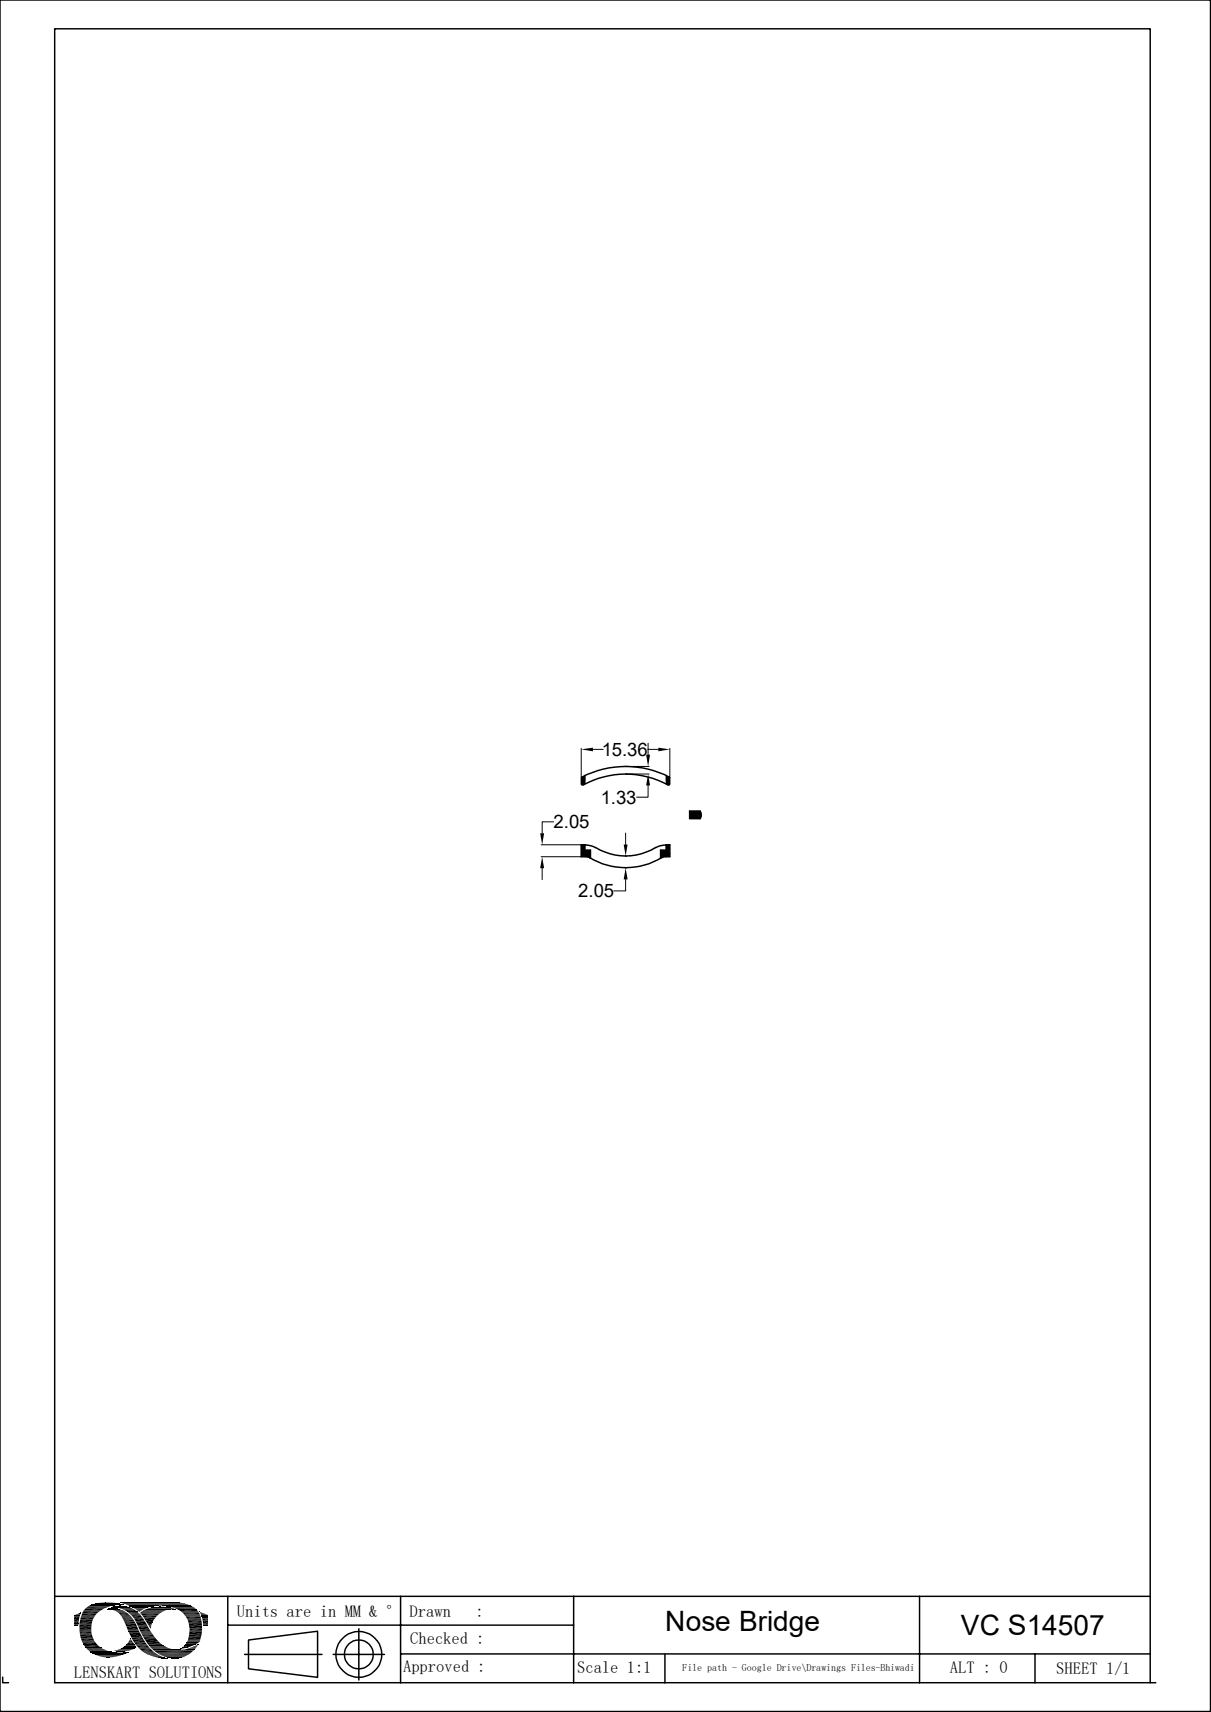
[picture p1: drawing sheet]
<svg xmlns="http://www.w3.org/2000/svg" width="210mm" height="297mm" viewBox="0 0 210 297" stroke-linecap="round" stroke-linejoin="round" font-family="sans-serif">
<g fill="none" stroke="#000" stroke-width=".17">
<path d="M100.8 129.8v6.2M101 134.8l-.2 .1M101.4 134.6l-.6 .6M101.4 134.7l-.6 .7M101.4 135l-.6 .6M101.4 135.2l-.6 .6M101.4 135.4l-.6 .7M101.4 135.7l-.5 .5M101.4 135.9l-.2 .2M102.8 130h1.8M108.5 133h4.1M108.5 134.3h4.1"/>
<path d="M112.4 130h1.8M112.4 136.3v2h-2M112.4 128.9v2M115.5 135.7l.6 .5M115.5 135.4l.7 .7M115.5 135.2l.7 .6M115.5 135l.7 .6M115.5 134.7l.7 .7M115.6 135.9l.2 .2M115.6 134.6l.6 .6M116 134.8l.2 .1M116.2 129.8v6.2"/>
<path d="M93.9 148.6h6.9M93.9 146.6h6.9M94 150.6v2M96 142.6h-2v2M101 146.6l-.2 .1M101.2 146.6l-.4 .3M101.4 146.6l-.6 .6M101.4 146.8l-.6 .6M101.4 147l-.6 .6M101.4 147.2l-.6 .7M101.4 147.4l-.6 .7M101.6 147.5l-.8 .8"/>
<path d="M101.9 147.5l-1.1 1M102.1 147.5l-1.2 1.1M102.3 147.5l-1.1 1.1M102.4 147.6l-1 1M102.4 147.8l-.8 .8M102.4 148l-.6 .6M102.4 148.3l-.4 .4M102.4 148.5l-.2 .3M102.4 148.7l-.1 .1M102.4 148.9h.1M108.5 152.6v2h-2M108.5 144.5v2"/>
<path d="M108.5 148.5h.2M108.5 150.6h.2M114.6 148.9h.1M114.6 148.7l.1 .1M114.6 148.5l.3 .3M114.6 148.3l.4 .4M114.6 148l.5 .6M114.6 147.8l.8 .8M114.6 147.6l1 1M114.7 147.5l1.1 1.1M114.9 147.5l1.1 1.1M115.1 147.5l1.1 1"/>
<path d="M115.4 147.5l.8 .8M115.5 147.4l.7 .7M115.5 147.2l.7 .7M115.5 147l.7 .6M115.5 146.8l.7 .6M115.6 146.6l.6 .6M115.8 146.6l.4 .3M116 146.6l.2 .1M119.6 140.7v.1M119.8 140.7l-.2 .3M120.1 140.7l-.5 .5M120.3 140.7l-.7 .7"/>
<path d="M120.5 140.7l-.9 .9M120.7 140.7l-1.1 1.2M121 140.7l-1.3 1.3M121.2 140.7l-1.3 1.3M121.4 140.7l-1.3 1.3M121.5 140.8l-1.1 1.2M121.6 141l-1 1M121.6 141.7l-.4 .3M121.6 141.2l-.8 .8M121.6 141.4l-.6 .6M14.3 279.9h2.5M14.5 279.4h3"/>
<path d="M14.9 279h3.4M15.2 278.7h3.9M15.4 278.6h4.1M15.5 278.5h4.2M15.9 278.4h5.5M15.9 278.4h5.4M16 278.3h5.2M16.2 278.3h4.8M16.4 278.2h4.3M16.6 278.2h3.9M17 278.1h3.1M17.1 278.1h2.9"/>
<path d="M18.5 279.2h2.2M18.7 279.2h2.1M19.3 278.8h3.1M19.3 278.8h3M19.3 278.8h3.2M19.4 278.7h2.7M19.7 278.7h2.2M20.1 278.5h-4.5M20.1 278.9h2.7M20.8 279h2M20.8 279.1h2.4M20.9 278h9.8"/>
<path d="M20.9 278h10.3M20.9 278.1h10.6M21.1 278.1h10.9M21.1 278.4h-5.4M21.4 278.2h10.8M21.5 278.3h10.9M21.8 278.3h10.7M21.8 278.4h10.9M22 278.4h10.9M22.1 278.5h11M22.4 278.6h10.7M22.4 278.6h5"/>
<path d="M22.5 278.6h4.4M22.5 278.7h4.2M22.8 278.8h3.2M23 278.9h2.6M23.2 279h2.2M24.3 279.8h3.7M24.3 279.8h3.6M24.3 279.9h3.5M24.4 279.7h3.8M24.6 279.6h3.6M24.6 279.5h4M24.8 279.4h3.9"/>
<path d="M24.9 279.3h4.2M25.2 279.2h4.2M25.5 279.1h4.8M25.7 278.8l-2.8 .1M25.7 279h4.4M25.8 279h4.2M26.1 278.9h3.6M26.3 278.9h3.2M26.6 278.8h2.6M26.8 278.8h2.2M28.2 278.6h5M28.9 278.6h4.3"/>
<path d="M28.9 278.7h4.5M29.6 278.8h4M29.9 278.9h3.8M30.2 279h3.7M30.4 279.2h-5.1M30.6 279.1h3.4M30.7 279.2h3.4M31.4 279.7h3.1M31.6 279.8h2.9M13.8 282.3h2M13.8 282.8h2M13.8 283h2"/>
<path d="M13.8 283.1h2M13.8 283.5h2.1M13.9 281h2.2M14 280.5h2.4M14 284.2h2.2M14.2 284.7h2.2M14.5 285.3h2.3M14.9 285.8h2.6M14.9 285.9h2.7M14.9 285.9h2.8M15 286h2.8M15.1 286.1h3"/>
<path d="M15.2 286.3h3.3M15.4 286.4h3.1M15.5 286.4h3.5M15.6 286.6h3.8M15.7 286.6h3.7M15.7 286.6h4.2M15.8 286.7h4.4M15.8 286.7h5.3M15.9 286.8h6.2M16.1 286.9h5.8M16.1 286.9h5.7M16.2 287h5.5"/>
<path d="M16.4 287h5.1M16.5 287.1h4.8M16.6 287.1h4.5M16.9 287.3h4M17.2 287.3h3.2M17.4 287.4h2.9M19.8 286.4h2.7M19.8 286.4h2.4M20 286.3h2.6M20.2 286.2h2.7M20.6 286.2h2.5M20.7 286.1h2.6"/>
<path d="M21 286h2.4M21 285.9h2.6M21.4 285.7h2.2M21.5 285.7h2.1M21.5 285.6h2.1M23.6 285.8h-2.3M24.6 280.2h2.7M24.9 280.6h2.1M25 286.8h2.1M25.6 287.1h2M25.6 285.2h2.4M25.9 285.5h2.5"/>
<path d="M25.9 285.6h2.7M26 285.7h2.8M26.1 285.8h3M26.2 285.9h3.1M26.3 286h3.3M26.4 286.1h3.4M26.4 286.1h3.7M26.5 286.2h4.1M26.5 286.2h4.7M26.6 286.3h7.1M26.6 286.3h7M27.1 286.7h6.1"/>
<path d="M27.3 286.9h5.7M27.5 286.9h5.4M27.5 287h5.4M27.7 287.1h5M28 287.2h4.4M28.3 287.3h3.9M28.5 287.5h3.5M29 287.5h2.6M29.1 287.6h2.5M31.2 286.2h2.5M31.9 280.1h2.7M32 280.2h2.7"/>
<path d="M32 280.3h2.7M32.1 280.4h2.7M32.2 280.4h2.6M32.2 280.5h2.6M32.4 280.9h2.5M32.4 284.8h2.2M32.4 284.9h2.2M32.4 284.9h2.1M32.4 285h2.1M32.5 284.7h2.2M32.6 284.6h2.1M32.6 284.7h2.1"/>
<path d="M32.6 284.5h2.1M32.7 281.5h2.3M32.7 283.9h2.2M32.9 282.5h2.2"/>
</g>
<g fill="none" stroke="#000" stroke-width=".25">
<path d="M0 0h209.9v296.9h-209.9zM100.8 136l.3 .1M100.9 134.8a16.3 16.3 0 0 1 15.2 0M100.9 134.8l-.1 .2M101.4 134.5v1.5M115.6 134.5v1.5M115.9 136.2a15.2 15.2 0 0 0-14.8 0M116 134.8l.1 .2M116.1 136l-.2 .1M101.4 146.6v.9h1v1.4M101.6 146.6l.8 .1 .9 .4M101.6 146.6h-.8v2h.9l.5 .2"/>
<path d="M102.2 148.8a11.9 11.9 0 0 0 12.6 0M103.3 147a9.9 9.9 0 0 0 10.4 0M115.4 146.6l-.8 .1-.9 .4M115.4 146.6h.8v2h-.9l-.5 .2M115.5 146.6v.9h-.9v1.4M121.4 140.8l.2 .6-.2 .6M121.5 140.7h-1.9v1.3h1.9M9.5 276.9h190M14.3 279.7h2.8M39.5 276.9v15M69.5 276.9v15M99.5 276.9v15"/>
<path d="M159.5 276.9v15M.5 291v.9h1M13.8 283.3h2.1M14.5 285.5h2.6M24.2 286.1h2.1M24.4 280.1h3.2M24.6 283.8h2.1M24.8 284h2.1M25.7 285.4h2.7M32.5 281.1h2.4M32.6 281.3h2.4M32.9 282.7h2.2"/>
<path d="M39.5 281.9h60M42.4 287h13.4M43.1 284.5l12-1.5v8l-12-1.5zM57.8 287h8.9M62.2 282.6v8.9M69.5 286.9h130M115.3 287v5M179.5 286.9v5M199.5 291.9v-286.9h-190v286.9h190.9"/>
<circle cx="62.2" cy="287" r="2.51"/>
<circle cx="62.2" cy="287" r="4"/>
</g>
<g fill="#000">
<path d="M100.8 130l2-.3v.6zM112.1 130.9h.6l-.3 2.1zM112.4 134.3l.3 2h-.6zM114.2 129.7l2 .3-2 .3zM94 148.6l.4 2h-.7zM93.7 144.6h.7l-.4 2zM108.2 146.5h.6l-.3 2zM108.5 150.6l.3 2h-.6zM13.4 280l.4-.1 .1 .1zM13.8 279.9h.2l-.1 .1zM13.8 279.9h.2zM17.8 278h1.6z"/>
<path d="M18.2 278h1.2zM18.6 279.1h2zM18.7 279.1h1.9zM18.8 279.1h1.7zM18.8 279.1h1.6zM18.9 279.1h1.5zM19 279.1h1zM18.9 279.1h1.2zM19 279.1h1.1zM19.1 279.1h.9zM19.1 279.2l1.9 .1zM19.1 279.1h.8z"/>
<path d="M19.3 279.1h.6zM19.5 279.3l1.8 .1zM19.3 279.1h.5zM19.6 279l.2 .1zM19.6 279h.1zM19.7 279.4h1.6zM19.9 279.4l1.7 .2h-1.4zM19.9 279.4h1.4l.3 .2zM20 278.7h1.8zM20 278.7h1.7zM20.1 278.6l1.6 .1zM20.2 279.6l1.7 .1h-1.5z"/>
<path d="M20.2 279.6h1.4l.3 .1zM20.1 278.6h1.4zM20.4 278.6h1.1zM20.4 279.7l1.6 .1zM20.5 279.8l1.8 .2h-1.5zM20.5 279.8h1.5l.3 .2zM20.7 278.6h.3zM20.4 278.6h.8zM20.7 278.6h.5zM21.1 278.4h.3zM21.3 279.2h1.9zM22 279.5l1.8 .1z"/>
<path d="M22.1 279.6h1.7zM22.1 279.6l1.8 .1zM22.2 279.7l1.9 .2h-1.7zM22.2 279.7h1.7l.2 .2zM22.4 279.9l1.9 .2h-1.7zM22.4 279.9h1.7l.2 .2zM23.2 279h1.9zM23.3 279l1.8 .1zM23.4 279.1h1.6zM23.4 279.1h1.7zM23.5 279.1h1.4zM23.5 279.1h1.5z"/>
<path d="M23.5 279.1l1.3 .1zM23.6 279.2l.9 .2h-.7zM23.6 279.2h1.2l-.3 .2zM23.8 279.4h.6zM23.8 279.4h.7zM23.9 279.4l.4 .2zM23.9 279.4h.5l-.1 .2zM24.1 279.6l.1 .1zM24.1 279.6h.2zM27.1 278.8h1.9zM27.1 278.8h1.8zM27.7 278.8h1.2z"/>
<path d="M27.7 278.8h.7zM29.9 279.2h.5zM30 279.2h.4zM30.3 279.2h.1zM30.4 278h.2zM34.7 279.7h.1zM34.7 279.7l.4 .1h-.4zM34.7 279.7l.4 .1zM34.7 279.8l.8 .2h-.7zM34.7 279.8l.8 .2zM34.8 280l1.1 .1h-1.1zM34.8 280h.7l.4 .1z"/>
<path d="M12.9 280.2h.9zM12.9 280.2l.9 .1zM12.9 280.3l.9 .1h-.9zM12.9 280.3h.9v.1zM12.9 280.4l.8 .4h-.8zM12.9 280.4h.9l-.1 .4zM12.9 280.8h.8zM12.9 280.8l.7 .5h-.7zM12.9 280.8h.8l-.1 .5zM12.9 281.3l.7 .4h-.7zM12.9 281.3h.7v.4zM12.9 281.7h.7z"/>
<path d="M12.9 281.7l.7 .2h-.7zM12.9 281.7h.7v.2zM12.9 281.9h.7zM12.9 281.9h.6zM12.9 281.9l.6 .1zM13 280.2h.9zM13.2 280.1l.7 .1zM13.2 280.1h.7zM13.4 280h.5zM13.8 282.3l2 .4h-2zM13.8 282.3h2v.4zM17.8 287.4l1.8 .1z"/>
<path d="M17.8 287.4h1.9zM17.9 287.5h1.1zM17.9 287.5h1.7zM18.4 287.5h.6zM18.6 287.5h.4zM19.9 286.4l1.9 .1zM19.9 286.4h2zM20.1 286.5h1.4zM20.1 286.5h1.7zM20.2 286.5h1.1zM20.2 286.5h1.3zM20.5 286.5h.7z"/>
<path d="M20.5 286.5h.8zM20.8 280l1.7 .2h-1.5zM20.8 280h1.5l.2 .2zM20.8 286.5h.3zM20.8 286.5h.4zM20.9 286.5h.2zM21 280.2l1.7 .3h-1.6zM21 280.2h1.5l.2 .3zM21.1 280.5h1.7zM21.2 280.5l1.7 .2h-1.7zM21.2 280.5h1.6l.1 .2zM21.2 280.7l1.8 .1h-1.7z"/>
<path d="M21.2 280.7h1.7l.1 .1zM21.3 280.8l1.8 .2h-1.7zM21.3 280.8h1.7l.1 .2zM21.4 281l1.8 .1zM21.4 281.1l1.9 .2h-1.8zM21.4 281.1h1.8l.1 .2zM21.1 286.7h1zM21.4 286.7h.8zM21.5 286.7h.7zM21.5 281.3l1.9 .1zM21.6 281.4l1.9 .3h-1.8zM21.6 281.4h1.8l.1 .3z"/>
<path d="M21.6 285.6l2 .1zM21.6 285.6h1.9zM21.7 281.7l2 .5h-1.8zM21.7 281.7h1.8l.2 .5zM21.7 285.5l1.8 .1zM21.7 286.7h.5zM21.7 285.5h1.8zM21.8 285.5h1.7zM21.8 286.7h.4zM21.9 286.7h.3zM21.9 282.2l2.1 .5h-1.9zM21.9 282.2h1.8l.3 .5z"/>
<path d="M21.9 285.3h1.4zM21.9 285.3l1.6 .2h-1.7zM21.9 285.3h1.4l.2 .2zM22.1 286.6h.2zM22.1 282.7l1.9 .1zM22.1 286.6h.3zM22.2 282.8l1.9 .1zM22.2 282.9l1.9 .1zM22.2 284.9l.9 .1zM22.2 285l1.1 .3h-1.4zM22.2 285h.9l.2 .3zM22.3 283h1.8z"/>
<path d="M22.3 283l1.9 .2h-1.8zM22.3 283h1.8l.1 .2zM22.4 283.2l2.3 .9h-1.9zM22.4 283.2h1.8l.5 .9zM22.4 284.7l.7 .2h-.9zM22.4 284.7h.5l.2 .2zM22.5 284.6l.4 .1h-.5zM22.5 284.6h.3l.1 .1zM22.6 284.4h.1zM22.6 284.4l.2 .2h-.3zM22.6 284.4l.2 .2zM22.6 280.1l1.9 .2h-1.6z"/>
<path d="M22.6 280.1h1.7l.2 .2zM22.9 280.3l1.8 .4h-1.5zM22.9 280.3h1.6l.2 .4zM23.2 280.7l1.6 .1zM23.2 280.8l1.9 .4h-1.6zM23.2 280.8h1.6l.3 .4zM23.5 281.2l1.6 .1zM23.5 281.3l2 .7h-1.6zM23.5 281.3h1.6l.4 .7zM23.9 282l1.7 .2h-1.6zM23.9 282h1.6l.1 .2zM24 282.2l1.9 .5h-1.7z"/>
<path d="M24 282.2h1.6l.3 .5zM24.2 282.7l1.9 .3h-1.8zM24.2 282.7h1.7l.2 .3zM24.3 283l1.9 .1zM24.4 283.1l1.8 .1zM24.4 283.2l1.9 .1zM24.5 283.3h1.8zM24.5 283.3l1.9 .1zM24.6 283.4l1.9 .1h-1.9zM24.6 283.4h1.8l.1 .1zM24.6 283.5l1.9 .1zM24.9 280.6l2 .1z"/>
<path d="M25 280.7l1.6 .4h-1.4zM25 280.7h1.9l-.3 .4zM25.1 284.4l2.5 .5h-2.2zM25.1 284.4h2l.5 .5zM25.2 281.1l1.2 .4h-.9zM25.2 281.1h1.4l-.2 .4zM25.3 286.9l2 .1h-1.7zM25.3 286.9h1.8l.2 .1zM25.5 281.5h.9zM25.5 281.5l.7 .4h-.5zM25.5 281.5h.9l-.2 .4zM25.7 281.9l.5 .2h-.4z"/>
<path d="M25.7 281.9h.5v.2zM25.8 282.1l.4 .1h-.3zM25.8 282.1h.4v.1zM25.9 282.2l.3 .3zM25.9 282.2h.3v.3zM26.1 282.5l.1 .1zM26.1 287.2l1.7 .1zM26.3 287.3l1.9 .2h-1.2zM26.3 287.3h1.5l.4 .2zM27 287.5h1.3zM27.1 287.5l1.4 .1zM27.6 287.6h1z"/>
<path d="M27.6 287.6l1.1 .1zM27.8 287.7h1.1zM28 287.7h.9zM28.1 287.7h.9zM28.5 287.7h.5zM28.7 287.7h.3zM28.8 287.7h.2zM29.1 287.5l2 .2h-1.4zM29.7 287.7h1.3zM29.7 287.7h1.4zM30 287.7h.8zM30 287.7h1z"/>
<path d="M30.1 287.7h.4zM30.1 287.7h.7zM30.2 287.7h.3zM31.3 286h.2zM31.3 286h.3zM31.3 286h.4zM31.4 286h.5zM31.4 286l.2-.2 .3 .2zM31.6 285.8h.8l-.5 .2zM31.6 285.8h.9zM31.6 285.8h1zM31.6 285.8h.8z"/>
<path d="M31.7 285.8h.9zM31.7 285.8h1zM31.9 286.2h1.8zM32 285.5l.7 .3h-1zM32 285.5h1.3l-.6 .3zM32 285.5h1.3zM32 285.5h1.4zM32.1 286.1h1.7zM32.2 286.1h1.6zM32.2 285.2h1.8zM32.2 285.2l1.2 .3h-1.4zM32.2 285.2h1.8l-.6 .3z"/>
<path d="M32.3 285l1.9 .1zM32.3 285h2zM32.3 285.1l1.7 .1h-1.8zM32.3 285.1h1.9l-.2 .1zM32.3 286.1h1.5zM32.4 285h2zM32.4 284.9l2 .1h-2zM32.6 286h1.3zM32.7 281.6l2.3 .5h-2.2zM32.7 281.6h2.3v.5zM32.7 284l2 .5h-2.1zM32.7 284h2.1l-.1 .5z"/>
<path d="M32.8 286h1.1zM32.9 283l2.1 .5h-2.2zM32.9 283h2.1v.5zM32.9 285.9h1.1zM33.1 285.8h.9zM33.3 285.8h.7zM33.4 285.7h.7zM33.4 285.7l.2-.1 .5 .1zM33.6 285.6h.5v.1zM33.6 285.6l.4-.1 .1 .1zM34 285.5h.2l-.1 .1zM34 285.5l.2-.1v.1z"/>
<path d="M34.2 285.4h.1l-.1 .1zM34.2 285.4l.1-.1zM34.8 280.1l1.2 .1zM34.9 280.2h1.1zM34.9 280.2h1.2zM34.9 280.2l1.2 .1zM34.9 280.3l1.2 .1h-1.1zM34.9 280.3h1.2v.1zM35 280.4h1.1zM35 280.4l1.1 .2h-1zM35 280.4h1.1v.2zM35.1 280.6h1z"/>
<path d="M35.1 280.6l1 .1zM35.1 280.7l1 .1zM35.1 280.8l1 .3h-1zM35.1 280.8h1v.3zM35.1 281.1h1zM35.1 281.1l1 .5h-.9zM35.1 281.1h1v.5zM35.2 281.6l.9 .2h-.9zM35.2 281.6h.9v.2zM35.2 281.8l.9 .2h-.8zM35.2 281.8h.9v.2zM35.3 282h.8z"/>
<path d="M35.4 282h.7zM35.5 282l.6 .1zM35.9 282.1h.2z"/>
</g>
<g fill="none" stroke="#000" stroke-width=".21">
<path d="M14.4 279.5h3M15 278.8h3.9M31.7 279.9h2.9M13.8 281.5h2.2M13.8 281.7h2.1M14.1 280.4h2.4M14.2 284.9h2.4M14.7 285.7h2.7M23.5 285.4h2.1M24 285.9h2M24.4 286.4h2.1M24.7 286.6h2.1"/>
<path d="M24.9 284.2h2.2M32.9 282.9h2.1"/>
</g>
<path d="M14.6 279.2h3.5M30.9 279.4h3.4M13.9 284h2.2M14.1 280.1h2.7M14.4 285.2h2.4M22.8 284.2h2M25.4 285h2.5M32.8 283.7h2.2" fill="none" stroke="#000" stroke-width=".34"/>
<path d="M21.4 279.4h2.3M13.9 283.7h2.1M22.9 284.5h2.2M23.1 284.8h2.1M23.3 285.1h2.1M23.7 285.6h2.2M24.7 280.4h2.6M26.7 286.5h6.8M32.3 280.6h2.5" fill="none" stroke="#000" stroke-width=".3"/>
<path d="M13.8 281.2h2.3M13.9 280.8h2.4M14.1 284.5h2.2" fill="none" stroke="#000" stroke-width=".38"/>
<path d="M13.8 282h2.1M32.8 282.3h2.3" fill="none" stroke="#000" stroke-width=".42"/>
<g font-size="4.9">
<text x="115.4" y="283">Nose Bridge</text>
<text x="166.6" y="283.7">VC S14507</text>
</g>
<g font-size="3.2">
<text x="104.4" y="131.1">15.36</text>
<text x="96" y="143.7">2.05</text>
<text x="104.2" y="139.4">1.33</text>
<text x="100.3" y="155.7">2.05</text>
</g>
<g font-size="2.9">
<text x="41.1" y="280.6">Units are in MM &amp; °</text>
<text x="71" y="280.6">Drawn</text>
<text x="82.5" y="280.6">:</text>
<text x="71.1" y="285.2">Checked :</text>
<text x="12.8" y="291.1">LENSKART SOLUTIONS</text>
<text x="69.9" y="290.1">Approved :</text>
<text x="100.1" y="290.3">Scale 1:1</text>
<text x="164.7" y="290.3">ALT : 0</text>
<text x="183.2" y="290.4">SHEET 1/1</text>
</g>
<text font-size="1.7" x="118.3" y="289.9">File path - Google Drive\Drawings Files-Bhiwadi</text>
</svg>
